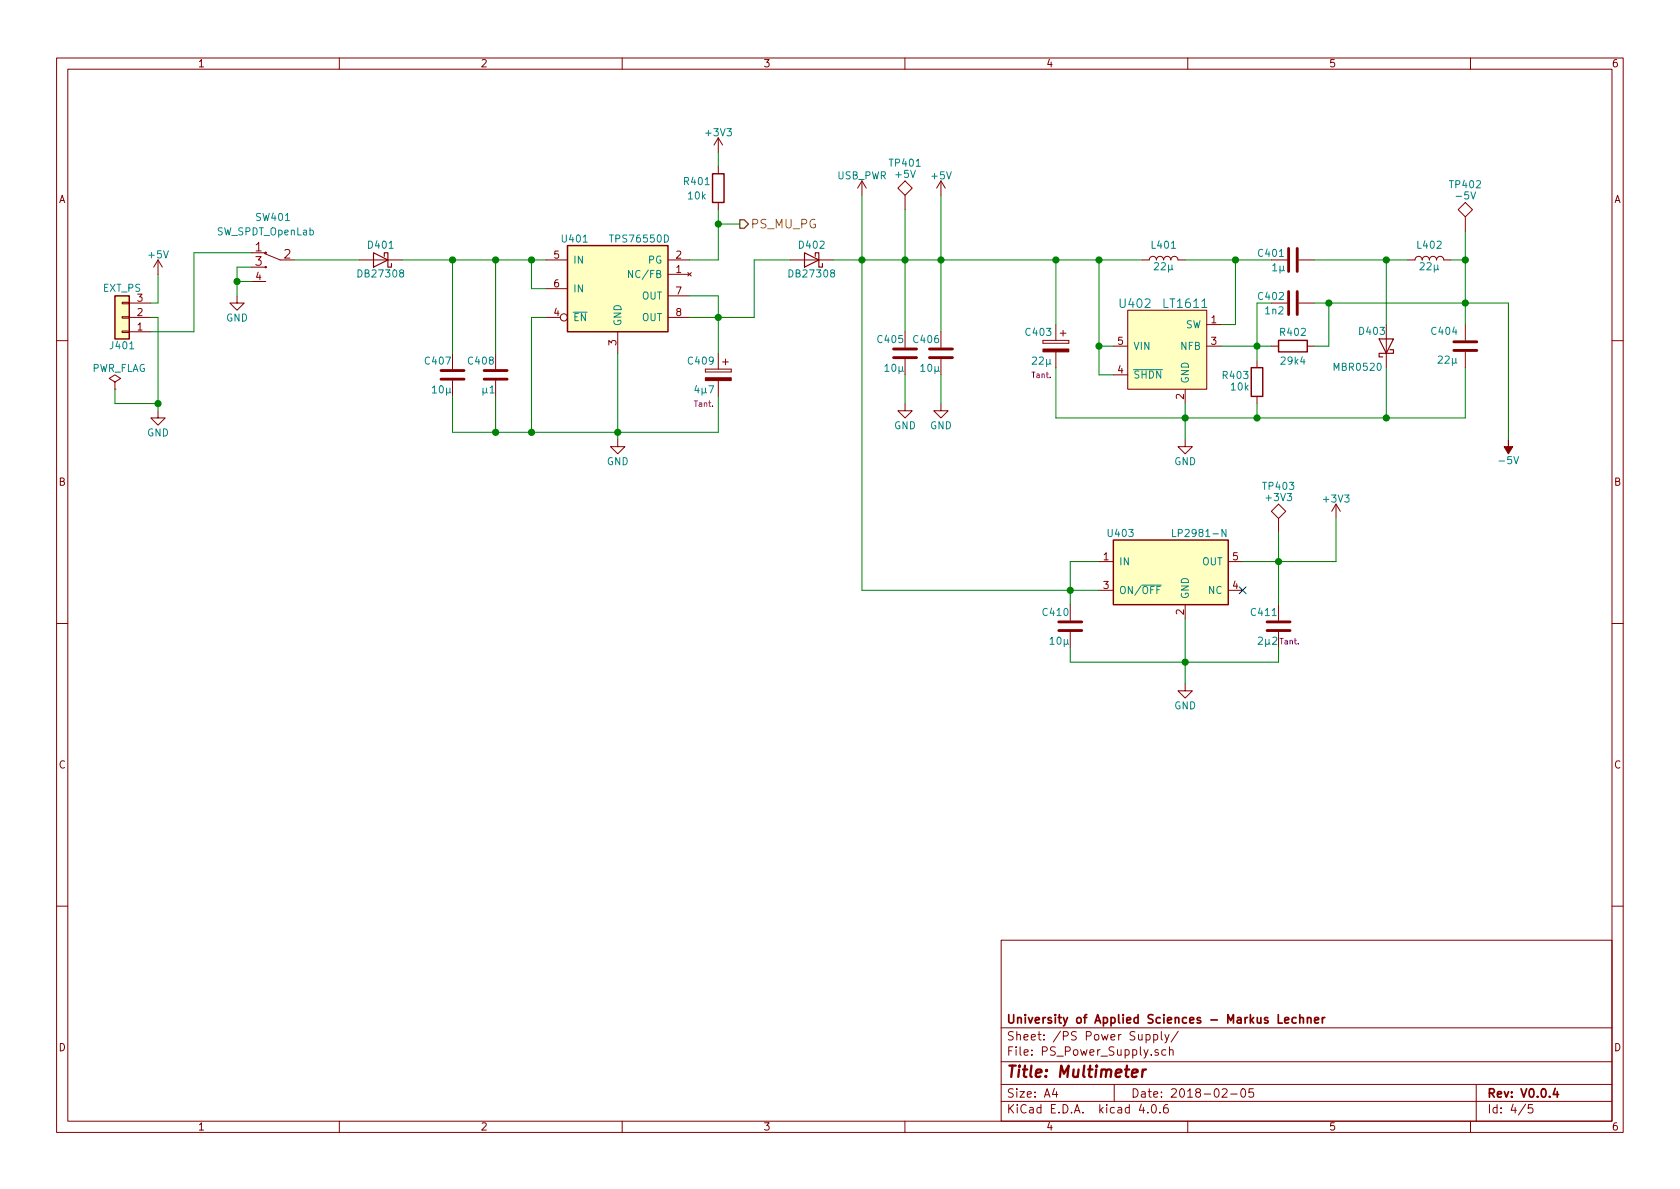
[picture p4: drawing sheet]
<svg xmlns="http://www.w3.org/2000/svg" width="297mm" height="210mm" viewBox="0 0 297 210" stroke-linecap="round" stroke-linejoin="round" font-family="sans-serif">
<g fill="none" stroke="#840000" stroke-width=".18">
<path d="M10 10.3h277v189.9h-277zM12 12.2h273v186.1h-273zM60 10.3v1.9M110 10.3v1.9M160 10.3v1.9M210 10.3v1.9M260 10.3v1.9M127 24.4v2.5M127 29.5v1.2M127 35.8v1.3M127 24.4l-.8 1.2M127 24.4l.8 1.2"/>
<path d="M152.4 32l-.8 1.3M152.4 32v2.5M152.4 32l.8 1.3M158.7 33.3l1.3-1.3 1.3 1.3-1.3 1.2zM160 34.5v2.6M166.4 32l-.8 1.3M166.4 32v2.5M166.4 32l.7 1.3M257.8 37.1l1.3-1.3 1.2 1.3-1.2 1.2zM259.1 38.3v2.6M21.6 53.5h1.3v.2h-1.3zM21.6 56h1.3v.3h-1.3z"/>
<path d="M21.6 58.5h1.3v.3h-1.3zM22.9 53.6h3.8M22.9 56.1h3.8M22.9 58.7h3.8M27.9 46l-.7 1.2M27.9 46v2.5M27.9 46l.8 1.2M41.9 52.3v1.3h1.3l-1.3 1.3-1.3-1.3h1.3M44.4 44.7h2.6M44.4 47.2h2.6M44.4 49.8h2.6M46.7 44.8l2.8 1.2h2.6"/>
<path d="M63.5 46h7.6M96.5 46h3.8M96.5 56.1h2.6M96.5 51h3.8M109.2 58.7v3.8M118.1 46h3.8M118.1 48.5h3.8M118.1 56.1h3.8M118.1 52.3h3.8M121.6 48.2l.6 .6M122.2 48.2l-.6 .6M139.7 46h7.6"/>
<path d="M160 58.7v2.8M166.4 58.7v2.8M186.7 57.4v2.8M187.5 58.9h1M188 58.4v1M199.4 54.9h14v13.9h-14zM201.9 46h1.3a.63 .63 0 0 1 .6-.7 .63 .63 0 0 1 .7 .7 .63 .63 0 0 1 .6-.7 .63 .63 0 0 1 .6 .7 .63 .63 0 0 1 .7-.7 .63 .63 0 0 1 .6 .7 .63 .63 0 0 1 .6-.7 .63 .63 0 0 1 .7 .7h1.2M213.4 57.4h2.5M224.8 46h2.8M224.8 53.6h2.8M229.6 46h2.8M229.6 53.6h2.8"/>
<path d="M245.1 57.4v7.6M248.9 46h1.3a.63 .63 0 0 1 .6-.7 .63 .63 0 0 1 .7 .7 .63 .63 0 0 1 .6-.7 .63 .63 0 0 1 .6 .7 .63 .63 0 0 1 .7-.7 .63 .63 0 0 1 .6 .7 .63 .63 0 0 1 .6-.7 .63 .63 0 0 1 .7 .7h1.2M259.1 57.4v2.8M10 60.2h2M20.3 68.8h.1M20.3 67.6l1-.7-1-.6-1 .6 1 .7v1.2M27.9 72.6v1.3h1.3l-1.3 1.3-1.2-1.3h1.2M80 62.5v2.8M80 67.3v2.8M87.6 62.5v2.8M87.6 67.3v2.8M109.2 77.7v1.3h1.3l-1.3 1.3-1.3-1.3h1.3"/>
<path d="M124.7 65.8h4.6zM124.7 65.3h4.6zM124.7 65.3v.5zM127 62.5v2.8M127 67.3v2.8M127.8 64h1M128.3 63.5v1M129.3 65.3v.5zM160 71.4v1.2h1.3l-1.3 1.3-1.3-1.3h1.3M160 63.5v2.8M166.4 71.4v1.2h1.2l-1.2 1.3-1.3-1.3h1.3M166.4 63.5v2.8"/>
<path d="M184.4 60.7h4.6zM184.4 60.2h4.6zM184.4 60.2v.5zM186.7 62.2v2.8M189 60.2v.5zM196.8 61.2h2.6M196.8 66.3h2.6M209.5 77.7v1.3h1.3l-1.3 1.3-1.2-1.3h1.2M209.5 68.8v2.6M213.4 61.2h2.5M222.2 63.7v1.3M222.2 70.1v1.3"/>
<path d="M224.8 61.2h1.3M231.1 61.2h1.3M259.1 62.2v2.8M285 60.2h2M194.3 99.3h2.5M217.2 99.3h2.5M226.1 89.1l1.2 1.3-1.2 1.3-1.3-1.3zM226.1 91.7v2.5M236.2 89.1l-.7 1.3M236.2 89.1v2.6M236.2 89.1l.8 1.3M10 110.3h2"/>
<path d="M189.2 106.9v2.8M189.2 111.8v2.7M194.3 104.4h2.5M209.5 106.9v2.6M217.2 104.4h2.5M226.1 106.9v2.8M226.1 111.8v2.7M285 110.3h2M209.5 120.9v1.3h1.3l-1.3 1.2-1.2-1.2h1.2M10 160.2h2M177 166.3h108v32h-108zM285 160.2h2"/>
<path d="M60 198.3v1.9M110 198.3v1.9M160 198.3v1.9M177 194.8h108M177 191.8h108M177 187.8h108M177 181.8h108M186.4 192.5l-.3 1h.9M186.8 193v1M197 191.8v3M201.8 195.2l-.4 1.1h1M202.6 183l.5-.1 .3 .3-.2 .6h-.6"/>
<path d="M202.9 196.7v.1M203.8 195.4l.1-.1a.81 .81 0 0 1 .6 .6 .81 .81 0 0 1-.3 .8l-.1 .1a.8 .8 0 0 1-.6-.6 .8 .8 0 0 1 .3-.8zM204 183l.4-.1 .3 .3-.1 .6h-.6M204 182.9v1.5M204.8 185.7a.37 .37 0 0 0-.6 .1l.1 .2 .5 .2 .1 .1-.3 .3-.4-.1M205.1 196.7v.1M205.3 182.4v1.3l.2 .2M206 182.9l.3 1M206.1 185.7l-.4-.1-.3 .3 .1 .6 .2 .1 .4-.1M206.4 195.3a.59 .59 0 0 0-.7 .7l.1 .7 .2 .1 .5-.1 .1-.5-.2-.2-.4-.1-.3 .3M206.7 182.9l-.5 1.4-.2 .1M206.8 185.7l.2-.1 .4 .1v.9"/>
<path d="M206.8 185.1v1.5M208.3 182.3l-1.2 2M210 198.3v1.9M216.1 192.7l.2-.2h.4l.3 .5-1 1h1M217.6 193.5h1.1M219.5 192.7l.2-.2a.81 .81 0 0 1 .6 .6 .81 .81 0 0 1-.3 .8l-.1 .1a.79 .79 0 0 1-.4-1.3zM221.6 192.5h-.7l-.1 .7 .2-.1 .5 .1 .2 .2-.1 .5-.2 .1-.6-.1M260 198.3v1.9M261 191.8v6.5M269.7 195.2l-1.2 2M271 195.3h-.7l-.1 .7 .2-.1 .5 .1 .1 .2v.5l-.2 .1-.6-.1"/>
<circle cx="47" cy="44.7" r=".13"/>
<circle cx="47" cy="47.2" r=".13"/>
<circle cx="99.7" cy="56.1" r=".63"/>
</g>
<path d="M229.8 179.4v1.5M231.2 179.9v1M233.8 179.9v1M234.2 179.9l-.4 .3M227.2 180.4l.7-.1-.1-.3-.4-.1-.2 .2v.7h.6M229.2 180l-.5-.1-.3 .3 .1 .6 .2 .1 .5-.1M229.8 180.1l.2-.2 .4 .1 .1 .9M231.2 180.1l.2-.2 .3 .1 .1 .9M232.4 180.4l.7-.1v-.3l-.4-.1-.3 .2 .1 .7h.6M275 192.5l-.4 1h1M275.3 193v1" fill="none" stroke="#840000" stroke-width=".3"/>
<path d="M200.2 189.8l.9-.2v-.4l-.6-.1-.3 .3v.9l.2 .1 .5-.1M202.1 189.1l-.2 1.3M202.6 189.1a.54 .54 0 0 0-.6 .4" fill="none" stroke="#840000" stroke-width=".41"/>
<g fill="#ffffc2" stroke="#ffffc2" stroke-width=".18">
<path d="M199.4 54.9h14v13.9h-14z"/>
<path d="M196.8 95.5h20.4v11.4h-20.4z"/>
<path d="M100.3 43.4h17.8v15.3h-17.8z"/>
<path d="M20.3 52.3h2.6v7.6h-2.6z"/>
</g>
<path d="M111.8 47.8v1.3l-.7-1.3v1.3M200.4 65.4h5.1M207.3 93.6v1.3h.6M216.8 93.6v1.3l-.7-1.3v1.3M201.8 103.5h3.5M205.2 103.7h-.7v1.3" fill="none" stroke="#008484" stroke-width=".18"/>
<g fill="none" stroke="#840000" stroke-width=".51">
<path d="M227.8 43.9v4.1M227.8 51.6v4M229.4 43.9v4.1M229.4 51.6v4M78 67.1h4M78 65.5h4M85.6 67.1h4.1M85.6 65.5h4.1M158 63.2h4.1M158 61.7h4.1M164.3 63.2h4.1M164.3 61.7h4.1"/>
<path d="M257 60.4h4.1M257 62h4.1M187.2 111.5h4.1M187.2 110h4.1M224 111.5h4.1M224 110h4.1"/>
</g>
<path d="M66 44.7l2.6 1.3-2.6 1.2zM67.9 45.3v-.6h.7v2.5h.6v-.6M142.2 44.7l2.6 1.3-2.6 1.2zM144.1 45.3v-.6h.7v2.5h.6v-.6M243.8 59.9h2.6l-1.3 2.6zM245.7 61.8h.7v.7h-2.6v.6h.7" fill="none" stroke="#840000" stroke-width=".2"/>
<path d="M126 30.7h2v5.1h-2zM20.3 52.3h2.6v7.6h-2.6zM100.3 43.4h17.8v15.3h-17.8zM221.2 65h2.1v5.1h-2.1zM226.1 60.2h5v2h-5zM196.8 95.5h20.4v11.4h-20.4z" fill="none" stroke="#840000" stroke-width=".25"/>
<g fill="#840000" stroke="#840000" stroke-width=".18">
<path d="M184.4 61.7h4.6v.5h-4.6z"/>
<path d="M266.7 77.7v1.3h.8l-.8 1.3-.8-1.3h.8z"/>
<path d="M124.7 66.8h4.6v.5h-4.6z"/>
</g>
<path d="M130.8 38.9h.8l.7 .7-.7 .8h-.8z" fill="none" stroke="#848400" stroke-width=".25"/>
<path d="M219.1 103.8l1.2 1.2M220.3 103.8l-1.2 1.2" fill="none" stroke="#000084" stroke-width=".18"/>
<g fill="none" stroke="#008400" stroke-width=".18">
<path d="M127 37.1v8.9h-5.1M127 26.9v2.6M127 39.6h3.8M152.4 34.5v69.9h41.9M160 37.1v21.6M166.4 34.5v24.2M26.7 56.1h1.2v16.5M27.9 48.5v5.1h-1.2M41.9 49.8h2.5M44.4 47.2h-2.5v5.1M44.4 44.7h-10.1v14h-7.6M52.1 46h11.4"/>
<path d="M71.1 46h25.4M80 46v16.5M87.6 46v16.5M94 46v5h2.5M96.5 56.1h-2.5v20.3M121.9 52.3h5.1v10.2M139.7 46h-6.4v10.1h-11.4M147.3 46h54.6M186.7 46v11.4M194.3 46v20.3h2.5M209.5 46h15.3M218.4 46v11.4h-2.5"/>
<path d="M222.2 53.6v10.1M232.4 46h16.5M232.4 53.6h34.3v24.1M234.9 53.6v7.6h-2.5M245.1 46v11.4M256.5 46h2.6M259.1 40.9v16.5M20.3 68.8v2.6h7.6M80 70.1v6.3h47v-6.3M87.6 70.1v6.3M109.2 62.5v15.2M160 66.3v5.1"/>
<path d="M166.4 66.3v5.1M186.7 65v8.9h72.4v-8.9M194.3 61.2h2.5M209.5 71.4v6.3M215.9 61.2h8.9M222.2 71.4v2.5M245.1 65v8.9M194.3 99.3h-5.1v7.6M226.1 94.2v12.7M236.2 91.7v7.6h-16.5M189.2 114.5v2.6h36.9v-2.6M209.5 109.5v11.4"/>
</g>
<g fill="#008400" stroke="#008400" stroke-width=".25">
<circle cx="209.6" cy="73.9" r=".51"/>
<circle cx="194.3" cy="61.2" r=".51"/>
<circle cx="194.3" cy="46" r=".51"/>
<circle cx="186.7" cy="46" r=".51"/>
<circle cx="218.4" cy="46" r=".51"/>
<circle cx="222.3" cy="61.2" r=".51"/>
<circle cx="222.3" cy="73.9" r=".51"/>
<circle cx="245.1" cy="73.9" r=".51"/>
<circle cx="245.1" cy="46" r=".51"/>
<circle cx="259.1" cy="46" r=".51"/>
<circle cx="235" cy="53.6" r=".51"/>
<circle cx="189.2" cy="104.4" r=".51"/>
<circle cx="226.1" cy="99.3" r=".51"/>
<circle cx="259.1" cy="53.6" r=".51"/>
<circle cx="209.6" cy="117.1" r=".51"/>
<circle cx="160" cy="46" r=".51"/>
<circle cx="166.4" cy="46" r=".51"/>
<circle cx="27.9" cy="71.4" r=".51"/>
<circle cx="41.9" cy="49.8" r=".51"/>
<circle cx="87.6" cy="46" r=".51"/>
<circle cx="80" cy="46" r=".51"/>
<circle cx="109.2" cy="76.4" r=".51"/>
<circle cx="87.6" cy="76.4" r=".51"/>
<circle cx="127" cy="56.1" r=".51"/>
<circle cx="152.4" cy="46" r=".51"/>
<circle cx="94" cy="76.4" r=".51"/>
<circle cx="94" cy="46" r=".51"/>
<circle cx="127" cy="39.6" r=".51"/>
</g>
<text font-size="2.8" fill="#840000" x="178" y="190.5">Title: Multimeter</text>
<text font-size="2.1" fill="#848400" x="132.7" y="40.4">PS_MU_PG</text>
<g font-size="2.1" fill="#840000">
<text x="45.1" y="44.4">1</text>
<text x="45.1" y="47">3</text>
<text x="50.2" y="45.7">2</text>
<text x="178" y="184">Sheet: /PS Power Supply/</text>
<text x="178" y="181">University of Applied Sciences - Markus Lechner</text>
<text x="178" y="186.7">File: PS_Power_Supply.sch</text>
<text x="178" y="196.9">KiCad E.D.A. kicad 4.0.6</text>
<text x="178" y="194.1">Size: A4</text>
<text x="200" y="194.1">Date: 2018-02-05</text>
<text x="263" y="194.1">Rev: V0.0.4</text>
<text x="263" y="196.9">Id: 4/5</text>
</g>
<g font-size="2.1" fill="#008484">
<text x="198.1" y="54.5">U402</text>
<text x="205.9" y="54.5">LT1611</text>
</g>
<g font-size="1.8" fill="#840000">
<text x="35" y="11.9">1</text>
<text x="85" y="11.9">2</text>
<text x="135" y="11.9">3</text>
<text x="185" y="11.9">4</text>
<text x="235" y="11.9">5</text>
<text x="285" y="11.9">6</text>
<text x="10.4" y="35.9">A</text>
<text x="285.4" y="35.9">A</text>
<text x="97.9" y="45.7">5</text>
<text x="119.5" y="45.7">2</text>
<text x="24.3" y="53.3">3</text>
<text x="45.2" y="49.5">4</text>
<text x="97.9" y="50.8">6</text>
<text x="119.5" y="48.3">1</text>
<text x="119.5" y="52.1">7</text>
<text x="24.3" y="58.4">1</text>
<text x="24.3" y="55.9">2</text>
<text x="97.9" y="55.9">4</text>
<text x="119.5" y="55.9">8</text>
<text x="214.1" y="57.1">1</text>
<text x="109" y="61.1" transform="rotate(-90 109 61.1)">3</text>
<text x="197.6" y="61">5</text>
<text x="214.1" y="61">3</text>
<text x="197.6" y="66">4</text>
<text x="209.3" y="70.6" transform="rotate(-90 209.3 70.6)">2</text>
<text x="10.4" y="85.9">B</text>
<text x="285.4" y="85.9">B</text>
<text x="195.1" y="99.1">1</text>
<text x="218" y="99.1">5</text>
<text x="195.1" y="104.1">3</text>
<text x="218" y="104.1">4</text>
<text x="209.3" y="108.7" transform="rotate(-90 209.3 108.7)">2</text>
<text x="10.4" y="135.9">C</text>
<text x="285.4" y="135.9">C</text>
<text x="10.4" y="185.9">D</text>
<text x="285.4" y="185.9">D</text>
<text x="35" y="199.9">1</text>
<text x="85" y="199.9">2</text>
<text x="135" y="199.9">3</text>
<text x="185" y="199.9">4</text>
<text x="235" y="199.9">5</text>
<text x="285" y="199.9">6</text>
</g>
<g font-size="1.8" fill="#008484">
<text x="124.9" y="24.1">+3V3</text>
<text x="157.4" y="29.5">TP401</text>
<text x="121.1" y="32.7">R401</text>
<text x="121.7" y="35.2">10k</text>
<text x="148" y="31.7">USB_PWR</text>
<text x="158.4" y="31.4">+5V</text>
<text x="164.8" y="31.7">+5V</text>
<text x="256.5" y="33.3">TP402</text>
<text x="257.7" y="35.2">-5V</text>
<text x="38.4" y="41.6">SW_SPDT_OpenLab</text>
<text x="45.4" y="39.1">SW401</text>
<text x="26.3" y="45.7">+5V</text>
<text x="65.2" y="44">D401</text>
<text x="99.5" y="42.9">U401</text>
<text x="101.3" y="46.6">IN</text>
<text x="108.2" y="42.9">TPS76550D</text>
<text x="114.5" y="46.6">PG</text>
<text x="141.4" y="44">D402</text>
<text x="203.7" y="44">L401</text>
<text x="204.2" y="47.8">22µ</text>
<text x="222.6" y="45.4">C401</text>
<text x="225" y="47.9">1µ</text>
<text x="250.7" y="44">L402</text>
<text x="251.2" y="47.8">22µ</text>
<text x="18.2" y="51.6">EXT_PS</text>
<text x="63.6" y="49">DB27308</text>
<text x="101.3" y="51.7">IN</text>
<text x="111.7" y="49.1">NC/FB</text>
<text x="113.4" y="53">OUT</text>
<text x="139.8" y="49">DB27308</text>
<text x="40" y="56.8">GND</text>
<text x="101.3" y="56.8">EN</text>
<text x="109.9" y="57.7" transform="rotate(-90 109.9 57.7)">GND</text>
<text x="113.4" y="56.8">OUT</text>
<text x="181.5" y="59.4">C403</text>
<text x="209.5" y="58">SW</text>
<text x="223.8" y="55.6">1n2</text>
<text x="226.5" y="59.4">R402</text>
<text x="240.5" y="59.2">D403</text>
<text x="253.2" y="59.2">C404</text>
<text x="16.1" y="65.8">PWR_FLAG</text>
<text x="19.6" y="61.7">J401</text>
<text x="75.3" y="64.5">C407</text>
<text x="82.9" y="64.5">C408</text>
<text x="121.8" y="64.5">C409</text>
<text x="155.3" y="60.6">C405</text>
<text x="156.6" y="65.7">10µ</text>
<text x="161.6" y="60.6">C406</text>
<text x="162.9" y="65.7">10µ</text>
<text x="182.7" y="64.5">22µ</text>
<text x="200.4" y="61.8">VIN</text>
<text x="208.7" y="61.8">NFB</text>
<text x="226.6" y="64.5">29k4</text>
<text x="236" y="65.6">MBR0520</text>
<text x="254.4" y="64.3">22µ</text>
<text x="76.6" y="69.5">10µ</text>
<text x="85.3" y="69.5">µ1</text>
<text x="123" y="69.5">4µ7</text>
<text x="200.4" y="66.9">SHDN</text>
<text x="210.2" y="67.8" transform="rotate(-90 210.2 67.8)">GND</text>
<text x="216.3" y="67">R403</text>
<text x="217.7" y="69">10k</text>
<text x="26" y="77.2">GND</text>
<text x="158.1" y="75.9">GND</text>
<text x="164.4" y="75.9">GND</text>
<text x="107.3" y="82.2">GND</text>
<text x="207.6" y="82.2">GND</text>
<text x="265.3" y="82.1">-5V</text>
<text x="223.5" y="86.6">TP403</text>
<text x="224" y="88.6">+3V3</text>
<text x="234.1" y="88.8">+3V3</text>
<text x="196" y="94.9">U403</text>
<text x="208" y="94.9">LP2981-N</text>
<text x="197.9" y="99.9">IN</text>
<text x="212.4" y="99.9">OUT</text>
<text x="197.9" y="105">ON/OFF</text>
<text x="210.2" y="105.9" transform="rotate(-90 210.2 105.9)">GND</text>
<text x="213.6" y="105">NC</text>
<text x="184.5" y="108.9">C410</text>
<text x="185.8" y="114">10µ</text>
<text x="221.3" y="108.9">C411</text>
<text x="222.6" y="114">2µ2</text>
<text x="207.6" y="125.4">GND</text>
</g>
<text font-size="1.8" fill="#008400" x="222.6" y="53">C402</text>
<g font-size="1.4" fill="#840084">
<text x="122.8" y="71.9">Tant.</text>
<text x="182.5" y="66.8">Tant.</text>
<text x="226.3" y="113.9">Tant.</text>
</g>
</svg>
